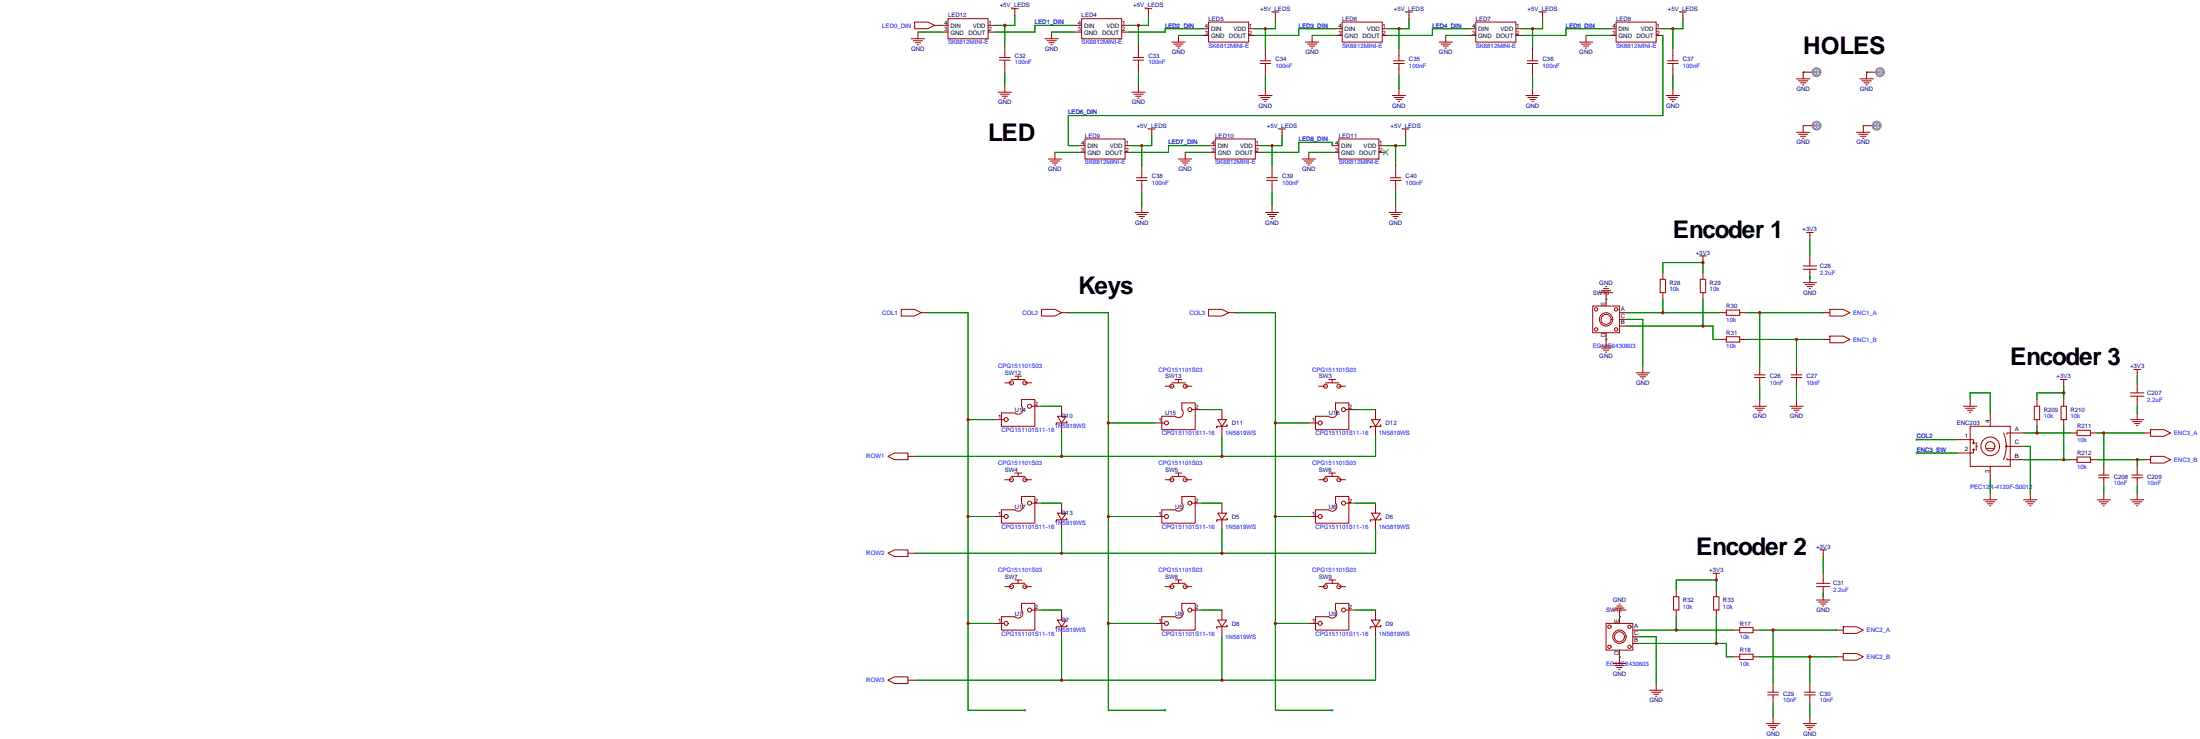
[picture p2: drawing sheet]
<svg xmlns="http://www.w3.org/2000/svg" width="836mm" height="281mm" viewBox="0 0 836 281" stroke-linecap="round" stroke-linejoin="round" font-family="sans-serif">
<g fill="#999">
<circle cx="389.6" cy="270" r=".51"/>
<circle cx="443" cy="270" r=".51"/>
<circle cx="506.5" cy="270" r=".51"/>
<circle cx="728.7" cy="167.1" r=".51"/>
<circle cx="728.7" cy="172.2" r=".51"/>
</g>
<g fill="none" stroke="#870000" stroke-width=".38">
<path d="M349 12.2v2.5M355.3 9.7h5.1M357.9 12.2h2.5M375.7 12.2h2.5M375.7 9.7h2.5M382 17.3v2.5M385.8 4.6v1.2M399.8 12.2v2.5M408.7 12.2h2.5M408.7 9.7h2.5M426.5 12.2h2.5M426.5 9.7h2.5"/>
<path d="M432.8 17.3v2.5M436.6 4.6v1.2M448.1 13.5v2.5M456.9 13.5h2.6M456.9 10.9h2.6M474.7 13.5h2.6M474.7 10.9h2.6M481.1 18.5v2.6M484.9 5.8v1.3M498.9 13.5v2.5M507.7 13.5h2.6M507.7 10.9h2.6"/>
<path d="M525.5 13.5h2.6M525.5 10.9h2.6M531.9 18.5v2.6M535.7 5.8v1.3M549.7 13.5v2.5M558.5 13.5h2.6M558.5 10.9h2.6M576.3 13.5h2.6M576.3 10.9h2.6M582.7 18.5v2.6M586.5 5.8v1.3M603 13.5v2.5"/>
<path d="M611.9 13.5h2.5M611.9 10.9h2.5M629.7 13.5h2.5M629.7 10.9h2.5M636 18.5v2.6M639.8 5.8v1.3M382 24.9v2.5M382 32.5v2.6M432.8 24.9v2.5M432.8 32.5v2.6M481.1 26.2v2.5M481.1 33.8v2.5"/>
<path d="M531.9 26.2v2.5M531.9 33.8v2.5M582.7 26.2v2.5M582.7 33.8v2.5M636 26.2v2.5M636 33.8v2.5M690.6 27.4h-5.1v2.6M714.8 27.4h-5.1v2.6M401.1 57.9v2.6M410 57.9h2.5M410 55.4h2.5M427.7 57.9h2.6"/>
<path d="M427.7 55.4h2.6M437.9 50.3v1.3M450.6 57.9v2.6M459.5 57.9h2.5M459.5 55.4h2.5M477.3 57.9h2.5M477.3 55.4h2.5M487.4 50.3v1.3M497.6 57.9v2.6M506.5 57.9h2.5M506.5 55.4h2.5M524.3 57.9h2.5"/>
<path d="M524.3 55.4h2.5M534.4 50.3v1.3M690.6 47.8h-5.1v2.5M713.5 47.8h-5.1v2.5M434.1 63v2.5M434.1 70.6v2.6M434.1 78.2v2.6M483.6 63v2.5M483.6 70.6v2.6M483.6 78.2v2.6M530.6 63v2.5M530.6 70.6v2.6"/>
<path d="M530.6 78.2v2.6M647.4 98.6v1.2M688.1 89.7v1.2M688.1 97.3v2.5M350.3 118.9h2.5M403.6 118.9h2.5M467.1 118.9h2.5M610.6 111.3v5M615.7 118.9h2.5M632.2 103.6v2.6M632.2 111.3v2.5M647.4 103.6v2.6"/>
<path d="M647.4 111.3v2.5M653.8 118.9h2.5M661.4 118.9h2.6M688.1 103.6v3.8M693.2 118.9h2.5M610.6 126.5v5.1M615.7 121.4h2.5M615.7 124h2.5M624.6 139.2v2.5M653.8 129h2.5M661.4 129h2.6M669 139.2v2.5"/>
<path d="M683 139.2v2.5M693.2 129h2.5M378.2 159.5h2.5M393.4 154.4h2.6M403.6 154.4v3.8M454.4 155.7h2.5M464.6 155.7v3.8M512.8 155.7h2.6M523 155.7v3.8M669 144.3v2.5M669 151.9v2.5M683 144.3v2.5"/>
<path d="M683 151.9v2.5M749 151.9v2.5M756.7 157v5.1M774.4 151.9v2.5M774.4 159.5v2.6M784.6 145.5v1.3M784.6 151.9v2.5M784.6 159.5v2.6M812.5 141.7v1.3M812.5 145.5v2.6M812.5 151.9v2.5M812.5 157v2.5"/>
<path d="M345.2 173.5h2.5M403.6 160.8v3.8M439.2 160.8h2.5M464.6 162.1v3.8M497.6 160.8h2.5M523 162.1v3.8M744 172.2h5M744 167.1h5M756.7 177.3v5.1M764.3 169.7h5.1M764.3 174.8h5.1M764.3 164.6h5.1"/>
<path d="M787.1 174.8h2.6M787.1 164.6h2.6M794.8 174.8h2.5M794.8 164.6h2.5M799.8 177.3v2.5M812.5 177.3v2.5M815.1 174.8h2.5M815.1 164.6h2.5M378.2 196.3h2.5M393.4 191.3h2.6M403.6 191.3v3.8M403.6 197.6v3.8"/>
<path d="M439.2 196.3h2.5M454.4 191.3h2.5M464.6 191.3v3.8M464.6 197.6v3.8M497.6 196.3h2.5M512.8 191.3h2.6M523 191.3v3.8M523 197.6v3.8M756.7 187.5v2.5M771.9 187.5v2.5M799.8 182.4v2.5M799.8 187.5v2.5"/>
<path d="M812.5 182.4v2.5M812.5 187.5v2.5M345.2 210.3h2.5M652.5 219.2v1.3M693.2 210.3v1.3M693.2 217.9v2.6M378.2 237h2.5M393.4 231.9h2.6M403.6 231.9v3.8M403.6 238.3v3.8M439.2 237h2.5M454.4 231.9h2.5"/>
<path d="M464.6 231.9v3.8M464.6 238.3v3.8M497.6 237h2.5M512.8 231.9h2.6M523 231.9v3.8M523 238.3v3.8M615.7 231.9v5.1M620.8 239.5h2.5M637.3 224.3v2.5M637.3 231.9v2.5M652.5 224.3v2.5M652.5 231.9v2.5"/>
<path d="M658.9 239.5h2.5M666.5 239.5h2.5M693.2 224.3v3.8M698.2 239.5h2.6M345.2 258.6h2.5M615.7 247.1v5.1M620.8 242.1h2.5M620.8 244.6h2.5M629.7 259.8v2.6M658.9 249.7h2.5M666.5 249.7h2.5M674.1 259.8v2.6"/>
<path d="M688.1 259.8v2.6M698.2 249.7h2.6M674.1 264.9v2.6M674.1 272.5v2.6M688.1 264.9v2.6M688.1 272.5v2.6"/>
</g>
<g fill="none" stroke="#a10000" stroke-width=".38">
<path d="M346.5 14.7h5M347.2 15.5h3.6M347.7 8.4h5.1l2.5 1.3-2.5 1.2h-5.1zM348 16.3h2M348.7 17h.5M360.4 7.1h15.3v7.6h-15.3zM382 19.8v2M384.6 3.3h2.5M385.8 3.3v1.3M397.3 14.7h5M398 15.5h3.6M398.8 16.3h2"/>
<path d="M399.5 17h.5M411.2 7.1h15.3v7.6h-15.3zM432.8 19.8v2M435.4 3.3h2.5M436.6 3.3v1.3M445.5 16h5.1M446.3 16.8h3.5M447 17.5h2.1M447.8 18.3h.5M459.5 8.4h15.2v7.6h-15.2zM483.6 4.6h2.6M484.9 4.6v1.2"/>
<path d="M496.3 16h5.1M497.1 16.8h3.5M497.8 17.5h2.1M498.6 18.3h.5M510.3 8.4h15.2v7.6h-15.2zM534.4 4.6h2.6M535.7 4.6v1.2M547.1 16h5.1M547.9 16.8h3.5M548.6 17.5h2.1M549.4 18.3h.5M561.1 8.4h15.2v7.6h-15.2z"/>
<path d="M585.2 4.6h2.6M586.5 4.6v1.2M600.5 16h5M601.2 16.8h3.6M602 17.5h2M602.7 18.3h.5M614.4 8.4h15.3v7.6h-15.3zM638.6 4.6h2.5M639.8 4.6v1.2M379.5 35.1h5.1M380 21.8h4M380 22.9h4"/>
<path d="M380.2 35.8h3.6M381 36.6h2M381.8 37.3h.5M382 22.9v2M430.3 35.1h5.1M430.8 21.8h4M430.8 22.9h4M431 35.8h3.6M431.8 36.6h2M432.6 37.3h.5M432.8 22.9v2M478.5 36.3h5.1"/>
<path d="M479 23.1h4.1M479 24.1h4.1M479.3 37.1h3.6M480.1 37.8h2M480.8 38.6h.5M481.1 21.1v2M481.1 24.1v2.1M529.3 36.3h5.1M529.8 23.1h4.1M529.8 24.1h4.1M530.1 37.1h3.6M530.9 37.8h2"/>
<path d="M531.6 38.6h.5M531.9 21.1v2M531.9 24.1v2.1M580.1 36.3h5.1M580.6 23.1h4.1M580.6 24.1h4.1M580.9 37.1h3.6M581.7 37.8h2M582.4 38.6h.5M582.7 21.1v2M582.7 24.1v2.1M633.5 36.3h5.1"/>
<path d="M634 23.1h4M634 24.1h4M634.2 37.1h3.6M635 37.8h2M635.8 38.6h.5M636 21.1v2M636 24.1v2.1M683 30h5.1M683.8 30.7h3.5M684.5 31.5h2.1M685.3 32.3h.5M707.1 30h5.1"/>
<path d="M707.9 30.7h3.6M708.7 31.5h2M709.4 32.3h.5M412.5 52.8h15.2v7.7h-15.2zM436.6 49h2.6M437.9 49v1.3M462 52.8h15.3v7.7h-15.3zM486.2 49h2.5M487.4 49v1.3M509 52.8h15.3v7.7h-15.3zM533.1 49h2.6M534.4 49v1.3"/>
<path d="M683 50.3h5.1M683.8 51.1h3.5M684.5 51.8h2.1M685.3 52.6h.5M705.9 50.3h5M706.6 51.1h3.6M707.4 51.8h2M708.2 52.6h.5M398.5 60.5h5.1M399.3 61.2h3.5M400 62h2.1M400.8 62.7h.5"/>
<path d="M432.1 67.6h4M432.1 68.6h4M434.1 65.5v2.1M434.1 68.6v2M448.1 60.5h5M448.8 61.2h3.6M449.6 62h2M450.3 62.7h.5M481.6 67.6h4M481.6 68.6h4M483.6 65.5v2.1M483.6 68.6v2"/>
<path d="M495 60.5h5.1M495.8 61.2h3.6M496.6 62h2M497.3 62.7h.5M528.6 67.6h4M528.6 68.6h4M530.6 65.5v2.1M530.6 68.6v2M431.5 80.8h5.1M432.3 81.5h3.6M433.1 82.3h2M433.8 83.1h.5"/>
<path d="M481.1 80.8h5.1M481.8 81.5h3.6M482.6 82.3h2M483.4 83.1h.5M528.1 80.8h5M528.8 81.5h3.6M529.6 82.3h2M530.4 83.1h.5M646.2 97.3h2.5M647.4 97.3v1.3M686.8 88.4h2.6M688.1 88.4v1.3"/>
<path d="M688.1 99.8v1.3M342.6 117.6h5.1l2.6 1.3-2.6 1.2h-5.1zM396 117.6h5.1l2.5 1.3-2.5 1.2h-5.1zM459.5 117.6h5.1l2.5 1.3-2.5 1.2h-5.1zM605.5 116.3h10.2v10.2h-10.2zM608.1 111.3h5.1M608.8 110.5h3.6M609.6 109.7h2M610.4 109h.5M631.2 106.2h2v5.1h-2zM646.4 106.2h2.1v5.1h-2.1zM656.3 117.9h5.1v2h-5.1z"/>
<path d="M685.5 102.4h5.1M685.5 101.1h5.1M685.5 107.4h5.1M686.3 108.2h3.6M687.1 109h2M687.8 109.7h.5M688.1 102.4v1.2M695.7 117.6h5.1l2.5 1.3-2.5 1.2h-5.1zM608.1 131.6h5.1M608.8 132.3h3.6M609.6 133.1h2M610.4 133.9h.5"/>
<path d="M656.3 128h5.1v2h-5.1zM695.7 127.8h5.1l2.5 1.2-2.5 1.3h-5.1zM380.7 157h5.1a1.8 1.8 0 0 0 2.6 0 1.8 1.8 0 0 0 0-2.6v-2.5h5v10.2h-12.7zM380.7 159.5h1.1M382 145.5h2.6M384.6 144.3h5M385.8 143h2.6M387.1 143v1.3M389.6 145.5h2.6M392.2 154.4h1.2M402.1 158.2h3.3l-1.8 2.6zM441.7 158.2h5.1a1.8 1.8 0 0 0 2.5 0 1.8 1.8 0 0 0 0-2.5v-2.5h5.1v10.1h-12.7z"/>
<path d="M443 146.8h2.5M445.5 145.5h5.1M446.8 144.3h2.5M448.1 144.3v1.2M450.6 146.8h2.5M453.1 155.7h1.3M463 159.5h3.3l-1.7 2.6zM500.1 158.2h5.1a1.8 1.8 0 0 0 2.5 0 1.8 1.8 0 0 0 0-2.5v-2.5h5.1v10.1h-12.7zM501.4 146.8h2.5M503.9 145.5h5.1M505.2 144.3h2.5M506.5 144.3v1.2"/>
<path d="M509 146.8h2.6M511.6 155.7h1.2M521.5 159.5h3.3l-1.8 2.6zM622 141.7h5.1M622.8 142.5h3.6M623.6 143.3h2M624.3 144h.5M666.5 154.4h5.1M667 143.5h4.1M667 142.5h4.1M667.3 155.2h3.5M668 156h2.1"/>
<path d="M668.8 156.7h.5M669 141.7v.8M669 143.5v.8M680.5 154.4h5M681 143.5h4M681 142.5h4M681.2 155.2h3.6M682 156h2M682.8 156.7h.5M683 141.7v.8M683 143.5v.8M746.5 154.4h5.1"/>
<path d="M747.3 155.2h3.5M748 156h2.1M748.8 156.7h.5M773.4 154.4h2.1v5.1h-2.1zM783.3 144.3h2.6M783.6 154.4h2v5.1h-2zM784.6 144.3v1.2M810 159.5h5.1M810 150.6h5.1M810 149.4h5.1M811.3 140.5h2.5M812.5 140.5v1.2"/>
<path d="M812.5 148.1v1.3M812.5 150.6v1.3M337.6 173.5l2.5-1.3h5.1v2.6h-5.1zM385.8 179.8h2.6M387.1 179.8v1.3M405.4 160.3h.2v.5h-4v.5h.2M441.7 160.8h1M446.8 179.8h2.5M448.1 179.8v1.3M466.3 161.5h.3v.6h-4.1v.5h.3M500.1 160.8h1M505.2 179.8h2.5"/>
<path d="M506.5 179.8v1.3M524.8 161.5h.2v.6h-4v.5h.2M749 162.1h15.3v15.2h-15.3zM749 167.1h1.3v1M750.3 171.2v1h-1.3M751.3 168.1v3.1M751.3 169.7h.5M755.1 170.4h3.1M761.7 164.6a13.2 13.2 0 0 1 0 10.2M762.8 169.7h1.5M763 174.2v.6h1.3M764.3 164.6h-1.3v.5"/>
<path d="M789.7 163.6h5.1v2h-5.1zM789.7 173.7h5.1v2.1h-5.1zM799.8 179.8v.8M810.8 160.3h3.5M811.5 161h2.1M812.3 161.8h.5M812.5 179.8v.8M817.6 163.3h5.1l2.5 1.3-2.5 1.3h-5.1zM817.6 173.5h5.1l2.5 1.3-2.5 1.2h-5.1zM380.7 193.8h5.1a1.8 1.8 0 0 0 2.6 0 1.8 1.8 0 0 0 0-2.5v-2.6h5v10.2h-12.7zM380.7 196.3h1.1M382 182.4h2.6"/>
<path d="M384.6 181.1h5M389.6 182.4h2.6M392.2 191.3h1.2M402.1 195.1h3.3l-1.8 2.5zM405.4 197.1h.2v.5h-4v.5h.2M441.7 193.8h5.1a1.8 1.8 0 0 0 2.5 0 1.8 1.8 0 0 0 0-2.5v-2.6h5.1v10.2h-12.7zM441.7 196.3h1M443 182.4h2.5M445.5 181.1h5.1M450.6 182.4h2.5M453.1 191.3h1.3M463 195.1h3.3l-1.7 2.5z"/>
<path d="M466.3 197.1h.3v.5h-4.1v.5h.3M500.1 193.8h5.1a1.8 1.8 0 0 0 2.5 0 1.8 1.8 0 0 0 0-2.5v-2.6h5.1v10.2h-12.7zM500.1 196.3h1M501.4 182.4h2.5M503.9 181.1h5.1M509 182.4h2.6M511.6 191.3h1.2M521.5 195.1h3.3l-1.8 2.5zM524.8 197.1h.2v.5h-4v.5h.2M754.1 190h5.1M754.9 190.8h3.5M755.6 191.5h2.1"/>
<path d="M756.4 192.3h.5M769.4 190h5M770.1 190.8h3.6M770.9 191.5h2M771.7 192.3h.5M797.3 190h5.1M797.8 181.6h4.1M797.8 180.6h4.1M798.1 190.8h3.5M798.8 191.5h2.1M799.6 192.3h.5M799.8 181.6v.8"/>
<path d="M810 190h5.1M810.5 181.6h4.1M810.5 180.6h4.1M810.8 190.8h3.5M811.5 191.5h2.1M812.3 192.3h.5M812.5 181.6v.8M337.6 210.3l2.5-1.3h5.1v2.6h-5.1zM651.3 217.9h2.5M652.5 217.9v1.3M691.9 209h2.5M693.2 209v1.3"/>
<path d="M380.7 234.4h5.1a1.8 1.8 0 0 0 2.6 0 1.8 1.8 0 0 0 0-2.5v-2.5h5v10.1h-12.7zM380.7 237h1.1M382 223h2.6M384.6 221.7h5M385.8 220.5h2.6M387.1 220.5v1.2M389.6 223h2.6M392.2 231.9h1.2M402.1 235.7h3.3l-1.8 2.6zM405.4 237.7h.2v.6h-4v.5h.2M441.7 234.4h5.1a1.8 1.8 0 0 0 2.5 0 1.8 1.8 0 0 0 0-2.5v-2.5h5.1v10.1h-12.7zM441.7 237h1"/>
<path d="M443 223h2.5M445.5 221.7h5.1M446.8 220.5h2.5M448.1 220.5v1.2M450.6 223h2.5M453.1 231.9h1.3M463 235.7h3.3l-1.7 2.6zM466.3 237.7h.3v.6h-4.1v.5h.3M500.1 234.4h5.1a1.8 1.8 0 0 0 2.5 0 1.8 1.8 0 0 0 0-2.5v-2.5h5.1v10.1h-12.7zM500.1 237h1M501.4 223h2.5M503.9 221.7h5.1"/>
<path d="M505.2 220.5h2.5M506.5 220.5v1.2M509 223h2.6M511.6 231.9h1.2M521.5 235.7h3.3l-1.8 2.6zM524.8 237.7h.2v.6h-4v.5h.2M610.6 237h10.2v10.1h-10.2zM613.2 231.9h5M613.9 231.1h3.6M614.7 230.4h2M615.4 229.6h.5M636.3 226.8h2v5.1h-2z"/>
<path d="M651.5 226.8h2v5.1h-2zM661.4 238.5h5.1v2h-5.1zM690.6 223h5.1M690.6 221.7h5.1M690.6 228.1h5.1M691.4 228.9h3.5M692.1 229.6h2.1M692.9 230.4h.5M693.2 220.5v1.2M693.2 223v1.3M700.8 238.3h5.1l2.5 1.2-2.5 1.3h-5.1zM337.6 258.6l2.5-1.3h5.1v2.5h-5.1z"/>
<path d="M613.2 252.2h5M613.9 253h3.6M614.7 253.7h2M615.4 254.5h.5M661.4 248.7h5.1v2h-5.1zM700.8 248.4h5.1l2.5 1.3-2.5 1.3h-5.1zM627.1 262.4h5.1M627.9 263.1h3.5M628.6 263.9h2.1M629.4 264.7h.5M671.6 275.1h5.1M672.1 264.2h4"/>
<path d="M672.1 263.1h4M672.3 275.8h3.6M673.1 276.6h2M673.9 277.4h.5M674.1 262.4v.7M674.1 264.2v.7M685.5 275.1h5.1M686.1 264.2h4M686.1 263.1h4M686.3 275.8h3.6M687.1 276.6h2M687.8 277.4h.5"/>
<path d="M688.1 262.4v.7M688.1 264.2v.7"/>
<circle cx="606.8" cy="117.6" r=".63"/>
<circle cx="614.4" cy="117.6" r=".63"/>
<circle cx="606.8" cy="125.2" r=".63"/>
<circle cx="610.6" cy="121.4" r="2.54"/>
<circle cx="610.6" cy="121.4" r="1.9"/>
<circle cx="614.4" cy="125.2" r=".63"/>
<circle cx="382.5" cy="159.5" r=".76"/>
<circle cx="384.6" cy="145.5" r=".76"/>
<circle cx="389.6" cy="145.5" r=".76"/>
<circle cx="391.4" cy="154.4" r=".76"/>
<circle cx="445.5" cy="146.8" r=".76"/>
<circle cx="450.6" cy="146.8" r=".76"/>
<circle cx="452.4" cy="155.7" r=".76"/>
<circle cx="503.9" cy="146.8" r=".76"/>
<circle cx="509" cy="146.8" r=".76"/>
<circle cx="510.8" cy="155.7" r=".76"/>
<circle cx="443.5" cy="160.8" r=".76"/>
<circle cx="501.9" cy="160.8" r=".76"/>
<circle cx="750.3" cy="170.9" r=".25"/>
<circle cx="750.3" cy="168.4" r=".25"/>
<circle cx="756.7" cy="169.7" r="3.6"/>
<circle cx="756.7" cy="169.7" r="1.78"/>
<circle cx="762.8" cy="169.7" r=".25"/>
<circle cx="382.5" cy="196.3" r=".76"/>
<circle cx="384.6" cy="182.4" r=".76"/>
<circle cx="389.6" cy="182.4" r=".76"/>
<circle cx="391.4" cy="191.3" r=".76"/>
<circle cx="443.5" cy="196.3" r=".76"/>
<circle cx="445.5" cy="182.4" r=".76"/>
<circle cx="450.6" cy="182.4" r=".76"/>
<circle cx="452.4" cy="191.3" r=".76"/>
<circle cx="501.9" cy="196.3" r=".76"/>
<circle cx="503.9" cy="182.4" r=".76"/>
<circle cx="509" cy="182.4" r=".76"/>
<circle cx="510.8" cy="191.3" r=".76"/>
<circle cx="382.5" cy="237" r=".76"/>
<circle cx="384.6" cy="223" r=".76"/>
<circle cx="389.6" cy="223" r=".76"/>
<circle cx="391.4" cy="231.9" r=".76"/>
<circle cx="443.5" cy="237" r=".76"/>
<circle cx="445.5" cy="223" r=".76"/>
<circle cx="450.6" cy="223" r=".76"/>
<circle cx="452.4" cy="231.9" r=".76"/>
<circle cx="501.9" cy="237" r=".76"/>
<circle cx="503.9" cy="223" r=".76"/>
<circle cx="509" cy="223" r=".76"/>
<circle cx="510.8" cy="231.9" r=".76"/>
<circle cx="611.9" cy="238.3" r=".63"/>
<circle cx="619.5" cy="238.3" r=".63"/>
<circle cx="611.9" cy="245.9" r=".63"/>
<circle cx="615.7" cy="242.1" r="2.54"/>
<circle cx="615.7" cy="242.1" r="1.9"/>
<circle cx="619.5" cy="245.9" r=".63"/>
</g>
<g fill="none" stroke="#008700" stroke-width=".38">
<path d="M349 12.2h8.9M357.9 9.7h.1M382 9.7v7.6M385.8 5.8v3.9h-7.6M399.8 12.2h8.9M408.7 9.7h-15.3v2.5h-15.2M432.8 9.7v7.6M436.6 5.8v3.9h-7.6M448.1 13.5h8.8M456.9 10.9h-13.9v1.3h-14M481.1 10.9v7.6M484.9 7.1v3.8h-7.6"/>
<path d="M498.9 13.5h8.8M507.7 10.9h-13.9v2.6h-16.5M531.9 10.9v7.6M535.7 7.1v3.8h-7.6M549.7 13.5h8.8M558.5 10.9h-13.9v2.6h-16.5M582.7 10.9v7.6M586.5 7.1v3.8h-7.6M603 13.5h8.9M611.9 10.9h-16.5v2.6h-16.5M632.2 13.5v30.4h-226.1v11.5h3.9M636 10.9v7.6"/>
<path d="M639.8 7.1v3.8h-7.6M382 27.4v5.1M432.8 27.4v5.1M481.1 28.7v5.1M531.9 28.7v5.1M582.7 28.7v5.1M636 28.7v5.1M685.5 27.4h.1M709.7 27.4h.1M401.1 57.9h8.9M434.1 55.4v7.6M437.9 51.6v3.8h-7.6"/>
<path d="M450.6 57.9h8.9M459.5 55.4h-15.3v2.5h-13.9M483.6 55.4v7.6M487.4 51.6v3.8h-7.6M497.6 57.9h8.9M506.5 55.4v-1.3h-12.7v3.8h-14M530.6 55.4v7.6M534.4 51.6v3.8h-7.6M685.5 47.8h.1M708.4 47.8h.1M434.1 73.2v5M483.6 73.2v5"/>
<path d="M530.6 73.2v5M688.1 90.9v6.4M352.8 118.9h15.2v151.1h21.6M406.1 118.9h15.3v151.1h21.6M469.6 118.9h15.3v151.1h21.6M610.6 113.8h.1M618.2 118.9h35.6M632.2 103.6v-3.8h15.2v3.8M632.2 113.8v5.1M647.4 113.8v10.2M664 118.9h29.2M669 118.9v20.3"/>
<path d="M688.1 104.9v1.3M610.6 129h.1M618.2 124h33.1v5h2.5M618.2 121.4h6.4v17.8M664 129h29.2M683 129v10.2M368 159.5h10.2M396 154.4h7.6M456.9 155.7h7.7M515.4 155.7h7.6M669 146.8v5.1M683 146.8v5.1"/>
<path d="M749 151.9v-2.5h7.7v7.6M784.6 149.4h-10.2v2.5M784.6 146.8v5.1M812.5 143v2.5M812.5 154.4v2.6M403.6 164.6v8.9M421.4 160.8h17.8M464.6 165.9v7.6M484.9 160.8h12.7M523 165.9v7.6h-175.3M728.7 167.1h15.3M728.7 172.2h15.3"/>
<path d="M769.4 164.6h17.7M769.4 174.8h17.7M769.4 169.7h2.5v17.8M774.4 162.1v2.5M784.6 162.1v12.7M797.3 164.6h17.8M797.3 174.8h17.8M799.8 164.6v12.7M812.5 174.8v2.5M368 196.3h10.2M396 191.3h7.6M421.4 196.3h17.8"/>
<path d="M456.9 191.3h7.7M484.9 196.3h12.7M515.4 191.3h7.6M756.7 182.4v5.1M799.8 184.9v2.6M812.5 184.9v2.6M403.6 201.4v8.9M464.6 201.4v8.9M523 201.4v8.9h-175.3M693.2 211.6v6.3M368 237h10.2M396 231.9h7.6"/>
<path d="M421.4 237h17.8M456.9 231.9h7.7M484.9 237h12.7M515.4 231.9h7.6M615.7 234.4h.1M623.3 239.5h35.6M637.3 224.3v-3.8h15.2v3.8M637.3 234.4v5.1M652.5 234.4v10.2M669 239.5h29.2M674.1 239.5v20.3M693.2 225.6v1.2"/>
<path d="M403.6 242.1v16.5M464.6 242.1v16.5M523 242.1v16.5h-175.3M615.7 249.7h.1M623.3 244.6h33v5.1h2.6M623.3 242.1h6.4v17.7M669 249.7h29.2M688.1 249.7v10.1M674.1 267.5v5M688.1 267.5v5"/>
</g>
<path d="M525.8 56.9l2 2M527.8 56.9l-2 2" fill="none" stroke="#3c3" stroke-width=".38"/>
<g fill="none" stroke="#999" stroke-width=".38">
<path d="M689.1 27.7l1.2 1.2M689.3 26.6l2.1 2.1M690 26l2 2.1M690.3 25.9l-1.2 1.3M691.3 26.1l.7 .7-2 2M691.4 26.1l-2.1 2.1M692 28.1l-.7 .7M713.3 27.7l1.2 1.2M713.5 26.6l2 2.1M714.1 26l2 2.1M714.5 25.9l-1.2 1.3M715.4 26.1l.7 .7"/>
<path d="M715.5 26.1l-2 2.1M716.1 28.1l-.7 .7M716.1 26.8l-2 2M689.1 48l1.2 1.2M689.3 47l2.1 2.1M690 46.4l2 2-.7 .7M690.3 46.3l-1.2 1.2M691.3 46.4l.7 .7M691.4 46.5l-2.1 2M692 47.1l-2 2M712 48l1.2 1.2M712.2 47l2.1 2.1"/>
<path d="M712.9 46.4l2 2-.8 .7M713.2 46.3l-1.2 1.2M714.1 46.4l.8 .7M714.3 46.5l-2.1 2M714.9 47.1l-2 2"/>
</g>
<g fill="none" stroke="#999" stroke-width=".76">
<circle cx="690.6" cy="27.4" r="1.52"/>
<circle cx="714.8" cy="27.4" r="1.52"/>
<circle cx="690.6" cy="47.8" r="1.52"/>
<circle cx="713.5" cy="47.8" r="1.52"/>
</g>
<g fill="#c00">
<circle cx="368" cy="237" r=".63"/>
<circle cx="368" cy="196.3" r=".63"/>
<circle cx="368" cy="159.5" r=".63"/>
<circle cx="421.4" cy="160.8" r=".63"/>
<circle cx="421.4" cy="196.3" r=".63"/>
<circle cx="421.4" cy="237" r=".63"/>
<circle cx="484.9" cy="160.8" r=".63"/>
<circle cx="484.9" cy="196.3" r=".63"/>
<circle cx="484.9" cy="237" r=".63"/>
<circle cx="403.6" cy="173.5" r=".63"/>
<circle cx="464.6" cy="173.5" r=".63"/>
<circle cx="403.6" cy="210.3" r=".63"/>
<circle cx="464.6" cy="210.3" r=".63"/>
<circle cx="403.6" cy="258.6" r=".63"/>
<circle cx="464.6" cy="258.6" r=".63"/>
<circle cx="632.2" cy="118.9" r=".63"/>
<circle cx="647.4" cy="99.8" r=".63"/>
<circle cx="647.4" cy="124" r=".63"/>
<circle cx="669" cy="118.9" r=".63"/>
<circle cx="683" cy="129" r=".63"/>
<circle cx="637.3" cy="239.5" r=".63"/>
<circle cx="652.5" cy="220.5" r=".63"/>
<circle cx="652.5" cy="244.6" r=".63"/>
<circle cx="674.1" cy="239.5" r=".63"/>
<circle cx="688.1" cy="249.7" r=".63"/>
<circle cx="382" cy="9.7" r=".63"/>
<circle cx="432.8" cy="9.7" r=".63"/>
<circle cx="481.1" cy="10.9" r=".63"/>
<circle cx="531.9" cy="10.9" r=".63"/>
<circle cx="582.7" cy="10.9" r=".63"/>
<circle cx="636" cy="10.9" r=".63"/>
<circle cx="434.1" cy="55.4" r=".63"/>
<circle cx="483.6" cy="55.4" r=".63"/>
<circle cx="530.6" cy="55.4" r=".63"/>
<circle cx="774.4" cy="164.6" r=".63"/>
<circle cx="784.6" cy="174.8" r=".63"/>
<circle cx="784.6" cy="149.4" r=".63"/>
<circle cx="799.8" cy="164.6" r=".63"/>
<circle cx="812.5" cy="174.8" r=".63"/>
</g>
<g font-size="9.2">
<text x="685.5" y="20.5">HOLES</text>
<text x="375.7" y="53.5">LED</text>
<text x="636" y="90.4">Encoder 1</text>
<text x="410" y="111.9">Keys</text>
<text x="764.3" y="138.6">Encoder 3</text>
<text x="644.9" y="211">Encoder 2</text>
</g>
<g font-size="2.3" fill="#000080">
<text x="380.1" y="2.8">+5V_LEDS</text>
<text x="430.9" y="2.8">+5V_LEDS</text>
<text x="479.1" y="4.1">+5V_LEDS</text>
<text x="529.9" y="4.1">+5V_LEDS</text>
<text x="580.7" y="4.1">+5V_LEDS</text>
<text x="634.1" y="4.1">+5V_LEDS</text>
<text x="360.4" y="6.6">LED12</text>
<text x="411.2" y="6.6">LED4</text>
<text x="459.5" y="7.9">LED5</text>
<text x="510.3" y="7.9">LED6</text>
<text x="561.1" y="7.9">LED7</text>
<text x="614.4" y="7.9">LED8</text>
<text x="346.4" y="19.3">GND</text>
<text x="385.8" y="21.9">C32</text>
<text x="397.2" y="19.3">GND</text>
<text x="436.6" y="21.9">C33</text>
<text x="445.5" y="20.6">GND</text>
<text x="484.9" y="23.2">C34</text>
<text x="496.3" y="20.6">GND</text>
<text x="535.7" y="23.2">C35</text>
<text x="547.1" y="20.6">GND</text>
<text x="586.5" y="23.2">C36</text>
<text x="600.4" y="20.6">GND</text>
<text x="639.8" y="23.2">C37</text>
<text x="683" y="34.6">GND</text>
<text x="707.1" y="34.6">GND</text>
<text x="379.5" y="39.7">GND</text>
<text x="430.3" y="39.7">GND</text>
<text x="478.5" y="40.9">GND</text>
<text x="529.3" y="40.9">GND</text>
<text x="580.1" y="40.9">GND</text>
<text x="633.5" y="40.9">GND</text>
<text x="412.5" y="52.4">LED9</text>
<text x="432.2" y="48.6">+5V_LEDS</text>
<text x="462" y="52.4">LED10</text>
<text x="481.7" y="48.6">+5V_LEDS</text>
<text x="509" y="52.4">LED11</text>
<text x="528.7" y="48.6">+5V_LEDS</text>
<text x="683" y="54.9">GND</text>
<text x="705.8" y="54.9">GND</text>
<text x="398.5" y="65.1">GND</text>
<text x="448" y="65.1">GND</text>
<text x="495" y="65.1">GND</text>
<text x="437.9" y="67.6">C38</text>
<text x="487.4" y="67.6">C39</text>
<text x="534.4" y="67.6">C40</text>
<text x="431.5" y="85.4">GND</text>
<text x="481.1" y="85.4">GND</text>
<text x="528" y="85.4">GND</text>
<text x="685.4" y="87.9">+3V3</text>
<text x="644.7" y="96.8">+3V3</text>
<text x="691.9" y="101.9">C28</text>
<text x="605.5" y="112.1">SW10</text>
<text x="608.1" y="108.2">GND</text>
<text x="634.7" y="108.2">R28</text>
<text x="650" y="108.2">R29</text>
<text x="685.5" y="112.1">GND</text>
<text x="656.3" y="117.1">R30</text>
<text x="656.3" y="127.3">R31</text>
<text x="608.1" y="136.2">GND</text>
<text x="382" y="142.5">SW12</text>
<text x="443" y="143.8">SW13</text>
<text x="501.4" y="143.8">SW3</text>
<text x="672.8" y="143.8">C26</text>
<text x="686.8" y="143.8">C27</text>
<text x="781.9" y="143.8">+3V3</text>
<text x="809.8" y="140">+3V3</text>
<text x="622" y="146.3">GND</text>
<text x="816.4" y="150.2">C207</text>
<text x="385.8" y="156.5">U14</text>
<text x="403.6" y="159">D10</text>
<text x="443" y="157.8">U15</text>
<text x="468.4" y="161.6">D11</text>
<text x="505.2" y="157.8">U16</text>
<text x="526.8" y="161.6">D12</text>
<text x="666.5" y="159">GND</text>
<text x="680.4" y="159">GND</text>
<text x="744" y="161.6">ENC203</text>
<text x="777" y="156.5">R209</text>
<text x="787.1" y="156.5">R210</text>
<text x="789.7" y="162.9">R211</text>
<text x="789.7" y="173">R212</text>
<text x="382" y="179.4">SW4</text>
<text x="443" y="179.4">SW5</text>
<text x="501.4" y="179.4">SW6</text>
<text x="803.7" y="181.9">C208</text>
<text x="816.4" y="181.9">C209</text>
<text x="385.8" y="193.3">U17</text>
<text x="403.6" y="195.9">D13</text>
<text x="446.8" y="193.3">U5</text>
<text x="468.4" y="197.1">D5</text>
<text x="505.2" y="193.3">U6</text>
<text x="526.8" y="197.1">D6</text>
<text x="690.4" y="208.6">+3V3</text>
<text x="382" y="220">SW7</text>
<text x="443" y="220">SW8</text>
<text x="501.4" y="220">SW9</text>
<text x="649.8" y="217.5">+3V3</text>
<text x="697" y="222.5">C31</text>
<text x="385.8" y="234">U7</text>
<text x="446.8" y="234">U8</text>
<text x="505.2" y="234">U9</text>
<text x="610.6" y="232.7">SW11</text>
<text x="613.1" y="228.9">GND</text>
<text x="639.8" y="228.9">R32</text>
<text x="655.1" y="228.9">R33</text>
<text x="690.6" y="232.7">GND</text>
<text x="403.6" y="236.5">D7</text>
<text x="468.4" y="237.8">D8</text>
<text x="526.8" y="237.8">D9</text>
<text x="661.4" y="237.8">R17</text>
<text x="661.4" y="247.9">R18</text>
<text x="613.1" y="256.8">GND</text>
<text x="627.1" y="267">GND</text>
<text x="677.9" y="264.5">C29</text>
<text x="691.9" y="264.5">C30</text>
<text x="671.6" y="279.7">GND</text>
<text x="685.5" y="279.7">GND</text>
</g>
<g font-size="2.3" fill="#00f">
<text x="335.4" y="10.5">LED0_DIN</text>
<text x="393.4" y="9.2">LED1_DIN</text>
<text x="443" y="10.5">LED2_DIN</text>
<text x="493.8" y="10.5">LED3_DIN</text>
<text x="544.6" y="10.5">LED4_DIN</text>
<text x="595.4" y="10.5">LED5_DIN</text>
<text x="360.4" y="16.8">SK6812MINI-E</text>
<text x="411.2" y="16.8">SK6812MINI-E</text>
<text x="459.5" y="18.1">SK6812MINI-E</text>
<text x="510.3" y="18.1">SK6812MINI-E</text>
<text x="561.1" y="18.1">SK6812MINI-E</text>
<text x="614.4" y="18.1">SK6812MINI-E</text>
<text x="385.8" y="24.4">100nF</text>
<text x="436.6" y="24.4">100nF</text>
<text x="484.9" y="25.7">100nF</text>
<text x="535.7" y="25.7">100nF</text>
<text x="586.5" y="25.7">100nF</text>
<text x="639.8" y="25.7">100nF</text>
<text x="406.1" y="43.5">LED6_DIN</text>
<text x="493.8" y="53.6">LED8_DIN</text>
<text x="444.2" y="54.9">LED7_DIN</text>
<text x="412.5" y="62.5">SK6812MINI-E</text>
<text x="462" y="62.5">SK6812MINI-E</text>
<text x="509" y="62.5">SK6812MINI-E</text>
<text x="437.9" y="70.1">100nF</text>
<text x="487.4" y="70.1">100nF</text>
<text x="534.4" y="70.1">100nF</text>
<text x="691.9" y="104.4">2.2uF</text>
<text x="634.7" y="110.8">10k</text>
<text x="650" y="110.8">10k</text>
<text x="335.3" y="119.7">COL1</text>
<text x="388.7" y="119.7">COL2</text>
<text x="452.2" y="119.7">COL3</text>
<text x="704.6" y="119.7">ENC1_A</text>
<text x="656.3" y="122.2">10k</text>
<text x="704.6" y="129.8">ENC1_B</text>
<text x="605.5" y="132.4">EC12E2430803</text>
<text x="656.3" y="132.4">10k</text>
<text x="379.5" y="140">CPG151101S03</text>
<text x="440.4" y="141.3">CPG151101S03</text>
<text x="498.9" y="141.3">CPG151101S03</text>
<text x="672.8" y="146.3">10nF</text>
<text x="686.8" y="146.3">10nF</text>
<text x="816.4" y="152.7">2.2uF</text>
<text x="777" y="159">10k</text>
<text x="787.1" y="159">10k</text>
<text x="380.7" y="164.1">CPG151101S11-16</text>
<text x="401.1" y="162.9">1N5819WS</text>
<text x="441.7" y="165.4">CPG151101S11-16</text>
<text x="465.8" y="165.4">1N5819WS</text>
<text x="500.1" y="165.4">CPG151101S11-16</text>
<text x="524.3" y="165.4">1N5819WS</text>
<text x="728.7" y="166.7">COL2</text>
<text x="789.7" y="167.9">10k</text>
<text x="826.5" y="165.4">ENC3_A</text>
<text x="728.7" y="171.7">ENC3_SW</text>
<text x="329.4" y="174.3">ROW1</text>
<text x="379.5" y="176.8">CPG151101S03</text>
<text x="440.4" y="176.8">CPG151101S03</text>
<text x="498.9" y="176.8">CPG151101S03</text>
<text x="789.7" y="178.1">10k</text>
<text x="826.5" y="175.6">ENC3_B</text>
<text x="749" y="185.7">PEC12R-4120F-S0012</text>
<text x="803.7" y="184.4">10nF</text>
<text x="816.4" y="184.4">10nF</text>
<text x="380.7" y="201">CPG151101S11-16</text>
<text x="401.1" y="199.7">1N5819WS</text>
<text x="441.7" y="201">CPG151101S11-16</text>
<text x="465.8" y="201">1N5819WS</text>
<text x="500.1" y="201">CPG151101S11-16</text>
<text x="524.3" y="201">1N5819WS</text>
<text x="329.4" y="211.1">ROW2</text>
<text x="379.5" y="217.5">CPG151101S03</text>
<text x="440.4" y="217.5">CPG151101S03</text>
<text x="498.9" y="217.5">CPG151101S03</text>
<text x="697" y="225.1">2.2uF</text>
<text x="639.8" y="231.4">10k</text>
<text x="655.1" y="231.4">10k</text>
<text x="380.7" y="241.6">CPG151101S11-16</text>
<text x="401.1" y="240.3">1N5819WS</text>
<text x="441.7" y="241.6">CPG151101S11-16</text>
<text x="465.8" y="242.9">1N5819WS</text>
<text x="500.1" y="241.6">CPG151101S11-16</text>
<text x="524.3" y="241.6">1N5819WS</text>
<text x="661.4" y="242.9">10k</text>
<text x="709.7" y="240.3">ENC2_A</text>
<text x="709.7" y="250.5">ENC2_B</text>
<text x="610.6" y="253">EC12E2430803</text>
<text x="661.4" y="253">10k</text>
<text x="329.4" y="259.4">ROW3</text>
<text x="677.9" y="267">10nF</text>
<text x="691.9" y="267">10nF</text>
</g>
<g font-size="2.3">
<text x="359" y="12">3</text>
<text x="359" y="9.4">4</text>
<text x="361.4" y="10.7">DIN</text>
<text x="369.9" y="10.7">VDD</text>
<text x="375.8" y="9.4">1</text>
<text x="375.8" y="12">2</text>
<text x="409.8" y="12">3</text>
<text x="409.8" y="9.4">4</text>
<text x="412.2" y="10.7">DIN</text>
<text x="420.7" y="10.7">VDD</text>
<text x="426.6" y="9.4">1</text>
<text x="426.6" y="12">2</text>
<text x="458.1" y="10.7">4</text>
<text x="460.4" y="12">DIN</text>
<text x="468.9" y="12">VDD</text>
<text x="474.9" y="10.7">1</text>
<text x="508.9" y="10.7">4</text>
<text x="511.2" y="12">DIN</text>
<text x="519.7" y="12">VDD</text>
<text x="525.7" y="10.7">1</text>
<text x="559.7" y="10.7">4</text>
<text x="562" y="12">DIN</text>
<text x="570.5" y="12">VDD</text>
<text x="576.5" y="10.7">1</text>
<text x="613" y="10.7">4</text>
<text x="615.4" y="12">DIN</text>
<text x="623.9" y="12">VDD</text>
<text x="629.8" y="10.7">1</text>
<text x="361.4" y="13.2">GND</text>
<text x="368.2" y="13.2">DOUT</text>
<text x="412.2" y="13.2">GND</text>
<text x="419" y="13.2">DOUT</text>
<text x="458.1" y="13.2">3</text>
<text x="460.4" y="14.5">GND</text>
<text x="467.2" y="14.5">DOUT</text>
<text x="474.9" y="13.2">2</text>
<text x="508.9" y="13.2">3</text>
<text x="511.2" y="14.5">GND</text>
<text x="518" y="14.5">DOUT</text>
<text x="525.7" y="13.2">2</text>
<text x="559.7" y="13.2">3</text>
<text x="562" y="14.5">GND</text>
<text x="568.8" y="14.5">DOUT</text>
<text x="576.5" y="13.2">2</text>
<text x="613" y="13.2">3</text>
<text x="615.4" y="14.5">GND</text>
<text x="622.2" y="14.5">DOUT</text>
<text x="629.8" y="13.2">2</text>
<text x="691.4" y="28.2">1</text>
<text x="715.5" y="28.2">1</text>
<text x="691.4" y="48.6">1</text>
<text x="714.2" y="48.6">1</text>
<text x="411.1" y="57.7">3</text>
<text x="411.1" y="55.1">4</text>
<text x="413.4" y="59">GND</text>
<text x="413.4" y="56.4">DIN</text>
<text x="420.3" y="59">DOUT</text>
<text x="421.9" y="56.4">VDD</text>
<text x="427.9" y="55.1">1</text>
<text x="427.9" y="57.7">2</text>
<text x="460.6" y="57.7">3</text>
<text x="460.6" y="55.1">4</text>
<text x="463" y="59">GND</text>
<text x="463" y="56.4">DIN</text>
<text x="469.8" y="59">DOUT</text>
<text x="471.5" y="56.4">VDD</text>
<text x="477.4" y="55.1">1</text>
<text x="477.4" y="57.7">2</text>
<text x="507.6" y="57.7">3</text>
<text x="507.6" y="55.1">4</text>
<text x="510" y="59">GND</text>
<text x="510" y="56.4">DIN</text>
<text x="516.8" y="59">DOUT</text>
<text x="518.4" y="56.4">VDD</text>
<text x="524.4" y="55.1">1</text>
<text x="524.4" y="57.7">2</text>
<text x="610.4" y="116.3" transform="rotate(-90 610.4 116.3)">E</text>
<text x="616.2" y="118.2">A</text>
<text x="616.2" y="120.7">C</text>
<text x="616.2" y="123.2">B</text>
<text x="610.4" y="128.2" transform="rotate(-90 610.4 128.2)">D</text>
<text x="393.4" y="154.2">2</text>
<text x="454.4" y="155.5">2</text>
<text x="512.8" y="155.5">2</text>
<text x="379.5" y="159.3">1</text>
<text x="440.4" y="160.6">1</text>
<text x="498.8" y="160.6">1</text>
<text x="756.4" y="160.8" transform="rotate(-90 756.4 160.8)">4</text>
<text x="747" y="166.4">1</text>
<text x="766" y="163.9">A</text>
<text x="747" y="171.5">2</text>
<text x="766" y="169">C</text>
<text x="756.4" y="179.8" transform="rotate(-90 756.4 179.8)">3</text>
<text x="766" y="174">B</text>
<text x="393.4" y="191">2</text>
<text x="454.4" y="191">2</text>
<text x="512.8" y="191">2</text>
<text x="379.5" y="196.1">1</text>
<text x="440.4" y="196.1">1</text>
<text x="498.8" y="196.1">1</text>
<text x="393.4" y="231.7">2</text>
<text x="454.4" y="231.7">2</text>
<text x="512.8" y="231.7">2</text>
<text x="379.5" y="236.8">1</text>
<text x="440.4" y="236.8">1</text>
<text x="498.8" y="236.8">1</text>
<text x="615.5" y="237" transform="rotate(-90 615.5 237)">E</text>
<text x="621.3" y="238.8">A</text>
<text x="621.3" y="241.3">C</text>
<text x="621.3" y="243.9">B</text>
<text x="615.5" y="248.8" transform="rotate(-90 615.5 248.8)">D</text>
</g>
</svg>
